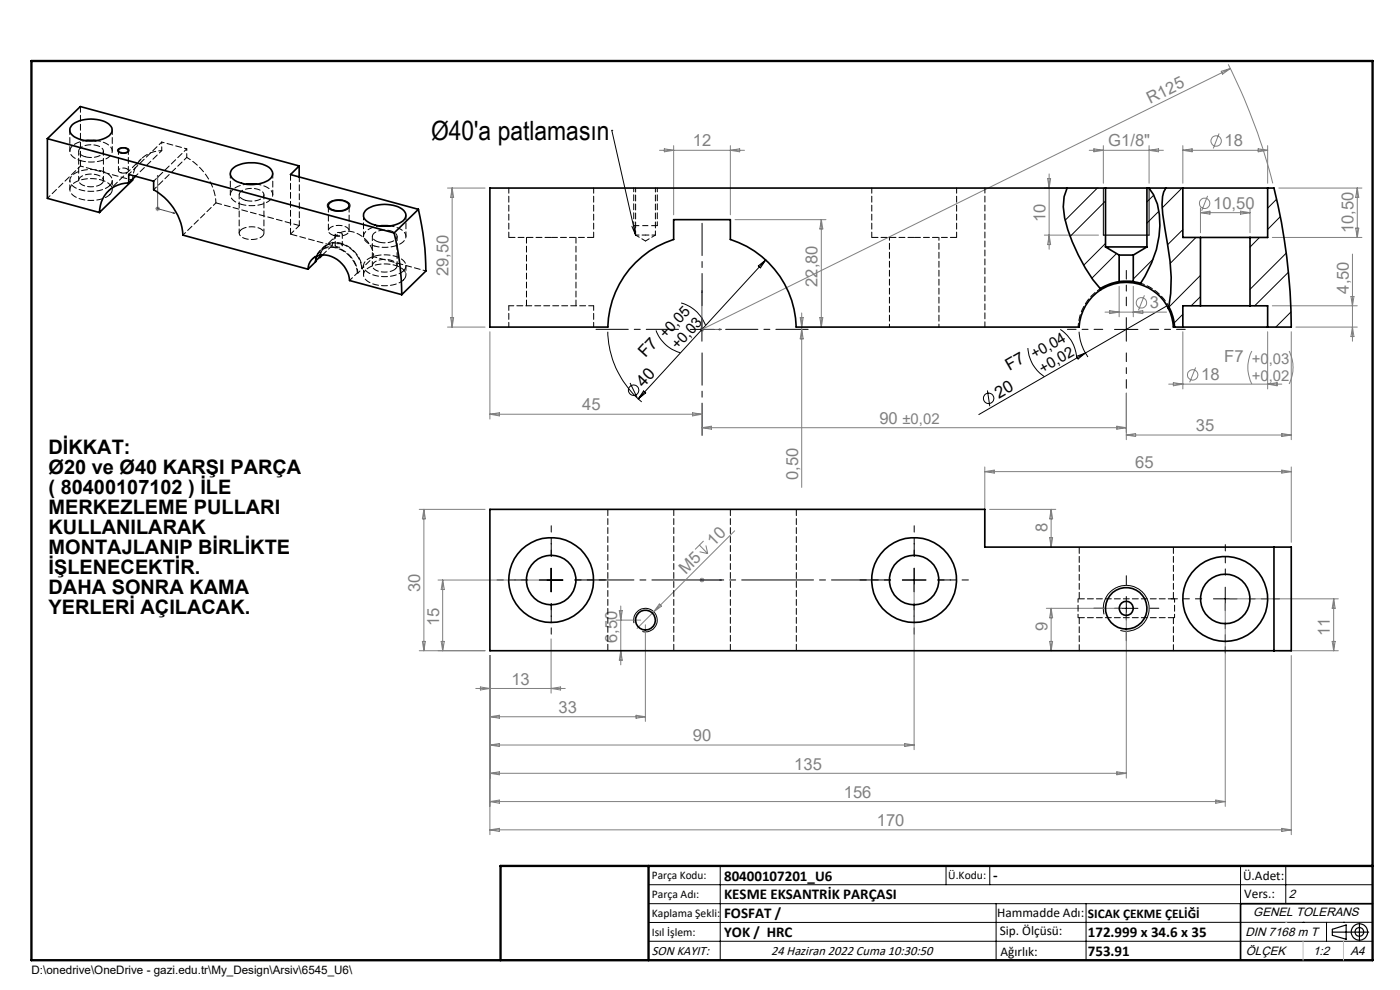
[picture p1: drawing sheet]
<svg xmlns="http://www.w3.org/2000/svg" width="297mm" height="210mm" viewBox="0 0 297 210" stroke-linecap="round" stroke-linejoin="round" font-family="sans-serif">
<g fill="none" stroke="#808080" stroke-width=".21">
<path d="M259.1 15.1l1.9-.6-1.6 1.2zM260.6 13.6a128 128 0 0 1 9.4 25.3M261 14.5l-112.1 55.4M94.9 39.9h8M95.9 39.9l.3 2h-.6zM95.9 39.9v29.5M139.9 31.9h18M140.9 31.6l2 .3-2 .3zM142.9 30.9v14.7M154.9 30.9v14.7M154.9 31.9l2-.3v.6zM221.5 39.9h11.5"/>
<path d="M222.2 37.9h.7l-.3 2zM222.6 36.9v16M231.1 31.9h15.7M232.1 31.6l2 .3-2 .3zM234.1 30.9v8M243.8 30.9v8M243.8 31.9l2-.3v.6zM250.9 31.9h18M250.9 30.9v8M250.9 31.9l2-.3v.6zM258.6 28.3l-1.2 3.2M266.9 31.6l2 .3-2 .3z"/>
<path d="M268.9 30.9v8M271.3 39.9h17.6M287.9 39.9v10.5M287.9 39.9l.4 2h-.7zM32.9 44.3h1M33.1 43.9l.7 .7M33.4 43.8v1M33.8 43.9l-.7 .7M155.9 46.6h19.3M174.2 46.6v22.8M174.2 46.6l.4 2h-.7zM221.5 49.9h11.5"/>
<path d="M222.6 49.9l.3 2h-.7zM254.7 44.1v5.3M254.7 45.1h10.5M254.7 45.1l2-.3v.6zM256.2 41.5l-1.3 3.2M263.2 44.8l2 .3-2 .3zM265.2 44.1v5.3M269.9 50.4h19M286.9 53.9v18.5M287.6 48.4h.7l-.4 2zM94.9 69.4h8M95.6 67.4h.6l-.3 2z"/>
<path d="M103.9 70.4v18.5M148.4 69.9h1M148.6 69.5l.7 .7M148.9 69.4v1M149.3 69.5l-.7 .7M169.8 67.4h.6l-.3 2zM170.1 66.4v37M170.1 69.9l.3 2h-.6zM173.9 67.4h.7l-.4 2zM234.4 66.2h13.1M235.4 65.9l2 .3-2 .3zM237.4 60.7v6.5"/>
<path d="M240.4 66.2l2-.3v.6zM240.4 60.7v6.5M242.8 62.6l-1.3 3.2M250.9 70.4v12.1M253.6 78l-1.2 3.1M265.6 74.5a7.6 7.6 0 0 0 0 6.9M268.9 70.4v12.1M269.9 64.9h18M273.5 74.5a7.6 7.6 0 0 1 0 6.9M273.9 70.4v22.9M274.9 69.4h13M286.6 62.9h.6l-.3 2z"/>
<path d="M286.9 69.4l.3 2h-.6zM103.9 87.9h45M103.9 87.9l2-.3v.6zM146.9 87.6l2 .3-2 .3zM148.9 90.7h90M148.9 90.7l2-.3v.6zM208.9 99.1v15.9M236.9 90.4l2 .3-2 .3zM238.9 83.4v9.9M238.9 92.3h35M238.9 92.3l2-.3v.6zM247.9 81.5h24"/>
<path d="M248.9 81.2l2 .3-2 .3zM268.9 81.5l2-.3v.6zM271.9 99.7l2 .3-2 .4zM271.9 92l2 .3-2 .3zM273.9 99.1v15.9M88.9 108h14M89.9 108v30M89.9 108l.3 2.1h-.6zM148.4 115.6l1.7 1.8M148.4 117l1.7 .4M149.3 114.8l-1.8 1.7M149.8 115.7l.3 1.7"/>
<path d="M155.9 112.6l-20.8 20.7M208.9 100h65M208.9 100l2-.3v.7zM209.9 108h14.1M222.7 114h.6l-.3 2.1zM223 108l.3 2.1h-.6zM223 108v8.1M88.9 138h14M89.6 136.1h.6l-.3 1.9zM92.9 123h23M93.6 136.1h.7l-.4 1.9zM93.9 123v15"/>
<path d="M93.9 123l.4 2.1h-.7zM103.9 139.1v38M116.9 135.5v11.5M130.7 131.5h5.2M131.4 129.5h.6l-.3 2zM131.7 128.5v12.5M131.7 138l.3 2h-.6zM136.9 132.5v20.5M139.9 128.1l.4 .5-1.6 1.2zM148.4 123h1M148.6 122.7l.7 .7M148.9 122.5v1"/>
<path d="M149.3 122.7l-.7 .7M193.9 124v35M222 129h15.9M222.7 136.1h.6l-.3 1.9zM223 129v9M223 129l.3 2h-.6zM238.9 130v35.1M259.9 128v43.1M260.9 127h23M271.3 138h12.6M273.9 139.1v38M282.6 136.1h.6l-.3 1.9z"/>
<path d="M282.9 127l.3 2h-.6zM282.9 127v11M100.9 146h19M101.9 145.7l2 .3-2 .4zM103.9 152l2-.3v.7zM103.9 158l2-.3v.7zM103.9 152h33M103.9 158h90M116.9 146l2-.3v.7zM134.9 151.7l2 .3-2 .4zM191.9 157.7l2 .3-2 .4zM103.9 164l2-.3v.7z"/>
<path d="M103.9 170l2-.3v.7zM103.9 176l2-.3v.7zM103.9 164h135M103.9 170h156M103.9 176h170M236.9 163.7l2 .3-2 .4zM257.9 169.7l2 .3-2 .4zM271.9 175.7l2 .3-2 .4z"/>
<circle cx="258" cy="29.9" r="1.12"/>
<circle cx="255.5" cy="43.1" r="1.1"/>
<circle cx="242.1" cy="64.2" r="1.11"/>
<circle cx="253" cy="79.5" r="1.11"/>
</g>
<g fill="none" stroke="#000" stroke-width=".21">
<path d="M25 31.7a1.84 1.84 0 0 1 2.3 0l.1 .2a1.5 1.5 0 0 1-2.5 0zM129.8 27.6h.1M129.8 27.6l5 22.3M234.1 39.9v10M243.8 39.9v10M69.6 43.1a3.5 3.5 0 0 1 4.6 .2l.1 .2a1.24 1.24 0 0 1-1.2 1.2 3.3 3.3 0 0 1-3.6-.9zM134.1 48l.7 1.9M134.7 47.9l.1 2M160.9 56.4l1.6-1.3-1.2 1.7zM162.5 55.1l-27.1 29.5M128.9 70.4a19.9 19.9 0 0 0 7.2 14.9M139.2 70.1a7.6 7.6 0 0 0 5.1 4.7"/>
<path d="M144.5 64.3a7.8 7.8 0 0 1 5.2 4.7M146.4 69.9h5M148.9 67.4v5M218.1 73.8a7.7 7.7 0 0 0 3.4 6.1M224.9 69.9a7.7 7.7 0 0 1 3.5 6M228.4 75.6l1.9-.7-1.6 1.3zM228.9 70.4a10.4 10.4 0 0 0 1.9 5.3M230.3 74.9l-22.7 13M236.4 69.9h5M238.9 67.4v5M247.6 64.9l-17.3 10M133.7 81.2l1.4 3.1"/>
<path d="M136.5 82.9l.5 .5-1.6 1.2zM209.5 82.8l.5 3.4M114.4 123h5M116.9 120.5v5M134.5 132.2a2.49 2.49 0 0 1 2.2-3.1 2.49 2.49 0 0 1 2.7 2.7 2.49 2.49 0 0 1-3.1 2.1M191.4 123h5M193.9 120.5v5M234.2 130.3a4.9 4.9 0 0 1 4.3-6.1 4.9 4.9 0 0 1 5.3 5.2 4.9 4.9 0 0 1-6.1 4.3M236.4 129h5M238.9 126.5v5M257.4 127h5M259.9 124.6v4.9"/>
<path d="M137.6 187.7h153.6M137.6 191.7h153.6M137.6 199.7h153.6M152.8 183.7v20M200.7 183.7v4M210 183.7v4M211.3 191.7v12M230.4 191.7v12M263.2 183.7v20M272.8 183.7v8M276.4 195.6h.1M281.4 195.6v4.1"/>
<path d="M285 195.6h.1M291.2 195.6l-153.6 .1"/>
<circle cx="134.4" cy="82.8" r="1.11"/>
<circle cx="209.7" cy="84.5" r="1.1"/>
</g>
<g fill="none" stroke="#000" stroke-width=".25">
<path d="M234.1 49.9h9.7M282.6 197.7h7.8M282.6 197.1l3-.9v3l-3-.8zM288.4 195.8v3.8M106.2 203.7h185"/>
<circle cx="288.4" cy="197.7" r="1.74"/>
<circle cx="288.4" cy="197.7" r=".93"/>
</g>
<path d="M139.3 47.9h-4.9" fill="none" stroke="#000" stroke-width=".21" stroke-dasharray="1.3 .6" stroke-dashoffset=".1" stroke-linecap="butt"/>
<path d="M33.4 37.2l.1 .4h-.1zM33.4 37.2v7.1l3.7 1M36.7 45.1l.4 .2h-.4zM148.9 61.7l.1 .3h-.2zM148.9 61.7v8.2h4.1M152.6 69.8l.4 .1-.4 .1zM148.8 123h.2zM148.9 123h.1M148.9 123h4.1M153 123h-.4h.4" fill="none" stroke="#00f" stroke-width=".21"/>
<path d="M116.9 118v-6.5M193.9 118v-6.5M111.9 123h-6.5M116.9 128v6.5M121.9 123h6.5M188.9 123h-6.5M193.9 128v6.5M198.9 123h6.5M254.9 127h-6.5M259.9 122v-6.5M259.9 132v6.5M264.9 127h6.5" fill="none" stroke="#000" stroke-width=".21" stroke-dasharray="15.2 1.3 1.3 1.3" stroke-dashoffset="13.9"/>
<g fill="none" stroke="#000" stroke-width=".21" stroke-dasharray="15.2 1.3 1.3 1.3">
<path d="M116.9 118v-2.7M193.9 118v-2.7M111.9 123h-2.7M116.9 128v2.8M193.9 123v-2.5M193.9 123h-2.5M193.9 123v2.5M193.9 123h2.5M193.9 128v2.8M198.9 123h2.8M233.9 129h-1.9M238.9 124v-1.9"/>
<path d="M238.9 134v1.9M243.9 129h1.9"/>
</g>
<path d="M121.9 123h67" fill="none" stroke="#000" stroke-width=".21" stroke-dasharray="15.2 1.3 1.3 1.3" stroke-dashoffset="2.7"/>
<path d="M243.8 39.9h.1M139.4 47.9h-.1" fill="none" stroke="#000" stroke-width=".21" stroke-dasharray="1.3 .6"/>
<path d="M134.4 39.9v8M139.4 47.9v-8" fill="none" stroke="#000" stroke-width=".21" stroke-dasharray="1.3 .6" stroke-dashoffset=".4"/>
<path d="M143.9 69.9h-17.5M148.9 64.9v-17.5M148.9 74.9v17.5M153.9 69.9h17.5" fill="none" stroke="#000" stroke-width=".21" stroke-dasharray="15.2 1.3 1.3 1.3" stroke-dashoffset="8.4"/>
<path d="M233.9 69.9h-7.5M238.9 64.9v-7.5M238.9 74.9v7.5M243.9 69.9h7.5" fill="none" stroke="#000" stroke-width=".21" stroke-dasharray="15.2 1.3 1.3 1.3" stroke-dashoffset="13.4"/>
<path d="M291.2 191.7h-28v12" fill="none" stroke="#000" stroke-width=".35"/>
<path d="M6.7 12.9h284.5v190.8h-284.5zM137.6 183.7v20M291.2 183.7h-185v20" fill="none" stroke="#000" stroke-width=".5"/>
<path d="M276.4 199.7v4M285 199.7v4" fill="none" stroke="#c0c0c0" stroke-width=".21"/>
<path d="M272.8 195.6h.1" fill="none" stroke="#c0c0c0" stroke-width=".25"/>
<g fill="#00f">
<path d="M152.6 69.8l.4 .1-.4 .1zM148.9 61.7l.1 .3h-.2z"/>
<path d="M36.7 45.1l.4 .2h-.4zM33.4 37.2l.1 .4h-.1z"/>
<path d="M152.6 123h.4zM148.8 123h.2z"/>
</g>
<g fill="none" stroke="#000" stroke-width=".21">
<path d="M232.8 39.9l-6.8 6.8M250.8 39.9l-4.3 4.2M234.5 51.6l-4.6 4.7M234.5 42.6l-7.5 7.6M236.9 53.8l-5.3 5.2M244.6 55l-4.2 4.2M244.8 41.4l-1.5 1.4M245.9 44.8l-2.6 2.5M250.9 48.7l-3.2 3.2M253.7 50.4l-5.5 5.5M254.7 58.4l-6.7 6.7M267.2 50.4l-2 2"/>
<path d="M270.8 42.3l-1.9 1.9M271.6 46l-2.7 2.7M272.9 53.7l-7.7 7.7M273.3 57.7l-7.1 7.2M250.9 66.7l-1.8 1.8M254.7 62.9l-2 2M273.9 66.2l-3.2 3.2"/>
</g>
<g fill="none" stroke="#000" stroke-width=".35">
<path d="M10.1 29.4v12.7l11 3M10.1 29.4l73.5 20M10.1 29.4l6.9-6.8 46.5 12.6M15.2 26.6a6.9 6.9 0 0 1 8.1 0 1.46 1.46 0 0 1-.4 2.4 7.4 7.4 0 0 1-7.5-.3 1.4 1.4 0 0 1-.2-2.1zM18.2 29.8h2.2M25.2 31.7a1.46 1.46 0 0 1 2 .2 1.33 1.33 0 0 1-2.1 .1zM27.3 38.8v-1.8l5.3 1.4v1.8a12.1 12.1 0 0 1 6.2 9.7l26.5 7.2M27.3 38.8a6.2 6.2 0 0 0-6.2 6.3M28.1 38v.2l-7 6.9M28.8 37.4l-1.5 1.4M49.3 35.8a7 7 0 0 1 7.8-.3 1.62 1.62 0 0 1 .7 1.7 1.62 1.62 0 0 1-1.3 1.3 6.9 6.9 0 0 1-7.3-.8 1.37 1.37 0 0 1 .1-1.9zM52.3 39.1h2.1"/>
<path d="M63.5 35.2l-1.9 1.8 27.2 7.4M63.5 35.2v2.4M226.4 39.9a11.5 11.5 0 0 0 .1 8.8 38.6 38.6 0 0 0 7.1 12.7M234.5 39.9h-130.6v29.5h25a20 20 0 0 1 14-18.6v-4.2h12v4.2a20.1 20.1 0 0 1 14 18.6h60a10.2 10.2 0 0 1 4.7-8M234.5 39.9h8.8M234.5 39.9v12.5M243.3 39.9h7.6M243.3 39.9v12.5M243.7 39.9a11.4 11.4 0 0 1 2.4 8 22.4 22.4 0 0 1-4.3 12.4M247.3 39.9l-.4 .8a15.8 15.8 0 0 0 .2 7.8 50.9 50.9 0 0 1 1.3 13.8l-.5 3.2M250.9 39.9h18M250.9 39.9v10.5h3.8"/>
<path d="M268.9 39.9h1.4a124.7 124.7 0 0 1 3.6 29.5h-5M268.9 39.9v10.5h-3.7M65.3 57.1a3.3 3.3 0 0 1 5-2.7 6.1 6.1 0 0 1 3.9 5.1l11 3M67.2 54.3l-.2 1.2-1.7 1.6M67.8 54.6l-.8 .7M67.8 54.6h.1M67.8 54.1v.5M67.9 54.1v.5M68.4 54.1l-.5 .5M70 43a3.4 3.4 0 0 1 3.9 .2 .97 .97 0 0 1-.9 1.4 2.76 2.76 0 0 1-3.4-.9zM77.5 44.7a7 7 0 0 1 8.2 0 1.61 1.61 0 0 1-1 2.6 7.1 7.1 0 0 1-7.3-.7 1.41 1.41 0 0 1 .1-1.9zM80.5 47.9h2.2"/>
<path d="M83.6 49.4a57.6 57.6 0 0 1 1.6 13.1M88.8 44.4a60.3 60.3 0 0 1 1.5 13.1l-5.1 5M88.8 44.4l-5.2 5M234.5 52.4h8.8M234.5 52.4l2.9 1.7M237.4 54.1h3M237.4 59.8h3M237.4 59.8a10.4 10.4 0 0 0-4 1.4M237.4 54.1v5.7M240.4 59.8l1.6 .3M240.4 54.1v5.7M243.3 52.4l-2.9 1.7"/>
<path d="M254.7 50.4h10.5M254.7 50.4v14.5M265.2 50.4v14.5M241.8 60.3a9.9 9.9 0 0 1 6.1 5.2M241.8 60.3a10 10 0 0 0-8.2 1.1M247.9 65.5a9.9 9.9 0 0 1 1 3.9h2M248 65.1a9.8 9.8 0 0 1 1.2 4.3M250.9 69.4h18M254.7 64.9h10.5M254.7 64.9h-3.8v4.5M265.2 64.9h3.7v4.5M270.3 116.1h3.6v21.9h-3.6"/>
<path d="M270.3 116.1h-61.4v-8.1h-105v30h166.4M270.3 116.1v21.9"/>
<circle cx="116.9" cy="123" r="9"/>
<circle cx="116.9" cy="123" r="5.3"/>
<circle cx="136.9" cy="131.5" r="2.1"/>
<circle cx="193.9" cy="123" r="5.3"/>
<circle cx="193.9" cy="123" r="9"/>
<circle cx="238.9" cy="129.1" r="1.5"/>
<circle cx="238.9" cy="129" r="4.4"/>
<circle cx="259.9" cy="127" r="5.2"/>
<circle cx="259.9" cy="127.1" r="9"/>
</g>
<path d="M30 33.7l-7 6.8M34.3 30.1l-7 6.9M39.6 31.6l-7 6.8M10.1 42.1l7-6.9M32.6 40.2l7-6.8M45.8 43l-7 6.9M134.8 49.9h2.1M136.9 49.9h2.1M233.4 61.2a10.2 10.2 0 0 0-4.7 8.2M228.7 127v4M249.2 131v-4" fill="none" stroke="#000" stroke-width=".21" stroke-dasharray="1.3 .6" stroke-dashoffset=".5"/>
<path d="M63.5 47.8v-10.3M68.5 54l2-1.9M125.9 64.9h-18M208.9 69.4v-29.5" fill="none" stroke="#000" stroke-width=".21" stroke-dasharray="1.3 .6" stroke-dashoffset=".2"/>
<g fill="none" stroke="#000" stroke-width=".21" stroke-dasharray="1.3 .6" stroke-dashoffset="-.1">
<path d="M61.6 49.7l8.9 2.4M69.7 43.6v5.3M74.1 48.9v-5.3M76.7 57a6 6 0 0 0-6.2-5.4 3 3 0 0 0-2.5 2.5M107.9 50.4h9M116.9 50.4h9M184.9 50.4h9M193.9 50.4h9M142.9 108v30M154.9 108v30M168.9 108v30M248.9 116v11"/>
<path d="M128.9 138v-30M229 127v-11M249.2 127h-20.5M249.2 131h-20.5"/>
</g>
<g fill="none" stroke="#000" stroke-width=".21" stroke-dasharray="1.3 .6" stroke-dashoffset=".4">
<path d="M16.7 32.1v6.2M21.9 38.3v-6.2M25.1 31.9v4.3M27.2 36.2v-4.3M39.6 33.4a12.2 12.2 0 0 1 6.2 9.6M134.8 39.9v10M50.7 41.3v8.2M56 49.5v-8.2M67.9 53.3l-1.6 1.6M71.1 49.7v2.4M72.6 52.1v-2.4M75.8 57.9l-1.6 1.6"/>
<path d="M75.9 57.9a6.1 6.1 0 0 0-6.5-5.5 3.1 3.1 0 0 0-2.5 3.1M79 50.2v6.2M84.2 56.4v-6.2M134.8 49.9l2.1 1.2M136.9 51.1l2.1-1.2M139 49.9v-10M248 65.1a10.2 10.2 0 0 0-6-5"/>
</g>
<g fill="none" stroke="#000" stroke-width=".21" stroke-dasharray="1.3 .6" stroke-dashoffset=".3">
<path d="M14.8 27.6v4.5M17.2 34.1a6.7 6.7 0 0 0 6.3-1.2 1.57 1.57 0 0 0-.8-2.4l-1-.4-1.3-.3M23.8 32.1v-4.5M48.9 36.8v4.5M51.3 43.4a6.7 6.7 0 0 0 6.2-1.2 1.57 1.57 0 0 0-.8-2.4l-1-.5-1.3-.2M57.9 41.3v-4.5M61.6 49.7l1.9-1.9M75.8 57.9a6 6 0 0 0-6.2-5.4 2.98 2.98 0 0 0-2.3 1.8M77.1 45.7v4.5M79.5 52.2a6.7 6.7 0 0 0 6.3-1.2 1.57 1.57 0 0 0-.8-2.4l-1-.4-1.3-.3M86.1 50.2v-4.5M107.9 64.9v4.5"/>
<path d="M125.9 69.4v-4.5"/>
</g>
<path d="M23.3 39.4a6.9 6.9 0 0 1-8.1-.2 1.52 1.52 0 0 1 .7-2.4 7.2 7.2 0 0 1 7.4 .4 1.39 1.39 0 0 1 0 2.2M107.9 39.9v10.5M184.9 39.9v10.5M23.3 41.3a6.9 6.9 0 0 1-8.1-.1 1.52 1.52 0 0 1 .7-2.5 7.2 7.2 0 0 1 7.4 .4 1.39 1.39 0 0 1 0 2.2M85.6 57.5a6.9 6.9 0 0 1-8.1-.2 1.52 1.52 0 0 1 .7-2.4 7.2 7.2 0 0 1 7.4 .4 1.39 1.39 0 0 1 0 2.2M85.6 59.4a6.9 6.9 0 0 1-8.1-.2 1.52 1.52 0 0 1 .7-2.4 7.2 7.2 0 0 1 7.4 .4 1.39 1.39 0 0 1 0 2.2M111.7 50.4v14.5M125.9 50.4v-10.5M202.9 50.4v-10.5M122.2 64.9v-14.5" fill="none" stroke="#000" stroke-width=".21" stroke-dasharray="1.3 .6" stroke-dashoffset=".1"/>
<path d="M34.3 30.1l5.3 1.5M68.8 52.3l-1 .9M71.4 49.9l-2.6 2.5M71.5 50l.5 .1 .6-.3a.81 .81 0 0 0-.7-.6 .81 .81 0 0 0-.7 .4v.2l.3 .2M71.5 52.4l-.3-.2a.75 .75 0 0 1 .5-.6 .75 .75 0 0 1 .8 .3l.1 .2-.2 .3h-.9M75.9 57.9l1-.9M79.3 54.5l-2.6 2.5M188.7 50.4v19M199.2 69.4v-19" fill="none" stroke="#000" stroke-width=".21" stroke-dasharray="1.3 .6" stroke-dashoffset=".7"/>
<g fill="none" stroke="#000" stroke-width=".21" stroke-dasharray="1.3 .6">
<path d="M17.1 22.6v12.6M18.1 33.3a3.5 3.5 0 0 0 3.8-1 1.27 1.27 0 0 0-1.4-1.4 3.5 3.5 0 0 0-3.8 .9 1.27 1.27 0 0 0 1.4 1.5M21.6 38.9a.93 .93 0 0 0 .3-1 .93 .93 0 0 0-.8-.6 4 4 0 0 0-4.3 .6 1.12 1.12 0 0 0 1.1 1.5 4.2 4.2 0 0 0 3.7-.5M25.7 36.7h.9a.52 .52 0 0 0 .6-.6 .52 .52 0 0 0-.7-.4h-.6l-.7 .3v.4l.5 .3M45.8 43l17.7 4.8M51 48.8a3.9 3.9 0 0 1 4.9 .3 1.19 1.19 0 0 1-1.2 1.5 3.7 3.7 0 0 1-3.9-.8 .8 .8 0 0 1 .2-1M52.1 42.5a3.5 3.5 0 0 0 3.8-.9 1.27 1.27 0 0 0-1.3-1.5 3.5 3.5 0 0 0-3.8 .9 1.27 1.27 0 0 0 1.3 1.5M61.6 49.7v-12.7M66.9 55.5h.1M67 55.3l-.1 .2M70.8 49.9a3.1 3.1 0 0 0 3.2-.7 1 1 0 0 0-.9-1.2 2.89 2.89 0 0 0-3.4 .8 1.18 1.18 0 0 0 1.1 1.1M75.8 57.9h.1"/>
<path d="M76.7 57h.2M80.4 51.4a3.5 3.5 0 0 0 3.8-1 1.27 1.27 0 0 0-1.4-1.4 3.5 3.5 0 0 0-3.8 .9 1.27 1.27 0 0 0 1.4 1.5M83.9 57a.93 .93 0 0 0 .3-1 .93 .93 0 0 0-.8-.6 4 4 0 0 0-4.3 .6 1.12 1.12 0 0 0 1.1 1.5 4.2 4.2 0 0 0 3.7-.5M229 138v-7M248.9 131v7"/>
</g>
<path d="M17.1 35.2l11 3M18.2 29.8a4.2 4.2 0 0 0-3.3 1.9 2.05 2.05 0 0 0 1.8 2.2l.5 .2M28.1 38a6.1 6.1 0 0 1 6.2-6.1M34.3 31.9l-5.5 5.5M52.3 39.1a4.2 4.2 0 0 0-3.4 1.8 2.05 2.05 0 0 0 1.8 2.3l.6 .2M76.9 57a6.1 6.1 0 0 0-6.6-5.5 3.1 3.1 0 0 0-2.4 2.6M79.3 54.5l11.1 3M79.3 54.5a6 6 0 0 0-6.2-5.4 3 3 0 0 0-2.6 3M80.5 47.9a4.2 4.2 0 0 0-3.3 1.9 2.05 2.05 0 0 0 1.8 2.2l.5 .2" fill="none" stroke="#000" stroke-width=".21" stroke-dasharray="1.3 .6" stroke-dashoffset=".6"/>
<path d="M34.3 30.1v1.8M39.6 31.6v1.8" fill="none" stroke="#000" stroke-width=".21" stroke-dasharray="1.3 .6" stroke-dashoffset=".9"/>
<path d="M14.8 38.3v1.9M23.8 40.2v-1.9M77.1 56.4v1.9M86.1 58.3v-1.9" fill="none" stroke="#000" stroke-width=".21" stroke-dasharray="1.3 .6" stroke-dashoffset="1"/>
<text font-size="5.6" x="91.4" y="29.7">Ø40'a patlamasın</text>
<g font-size="4.2">
<text x="10.3" y="96.3">DİKKAT:</text>
<text x="10.3" y="100.5">Ø20 ve Ø40 KARŞI PARÇA</text>
<text x="10.3" y="104.8">( 80400107102 ) İLE</text>
<text x="10.3" y="109">MERKEZLEME PULLARI</text>
<text x="10.3" y="113.2">KULLANILARAK</text>
<text x="10.3" y="117.5">MONTAJLANIP BİRLİKTE</text>
<text x="10.3" y="121.7">İŞLENECEKTİR.</text>
<text x="10.3" y="125.9">DAHA SONRA KAMA</text>
<text x="10.3" y="130.2">YERLERİ AÇILACAK.</text>
</g>
<g font-size="3.5" fill="#808080">
<text x="244" y="22" transform="rotate(-26 244 22)">R125</text>
<text x="147" y="31.1">12</text>
<text x="235.1" y="31.1">G1/8&quot;</text>
<text x="259.8" y="31.1">18</text>
<text x="221.8" y="47" transform="rotate(-90 221.8 47)">10</text>
<text x="257.4" y="44.3">10,50</text>
<text x="287.1" y="49.5" transform="rotate(-90 287.1 49.5)">10,50</text>
<text x="95.1" y="58.6" transform="rotate(-90 95.1 58.6)">29,50</text>
<text x="173.5" y="60.8" transform="rotate(-90 173.5 60.8)">22,80</text>
<text x="243.9" y="65.4">3</text>
<text x="286.1" y="62.3" transform="rotate(-90 286.1 62.3)">4,50</text>
<text x="259.7" y="76.8">F7 +0,03</text>
<text x="254.8" y="80.7">18</text>
<text x="123.5" y="87.1">45</text>
<text x="186.6" y="89.9">90 ±0,02</text>
<text x="253.7" y="91.5">35</text>
<text x="169.3" y="101.8" transform="rotate(-90 169.3 101.8)">0,50</text>
<text x="240.8" y="99.2">65</text>
<text x="222.2" y="112.9" transform="rotate(-90 222.2 112.9)">8</text>
<text x="151.4" y="115.9" transform="rotate(-45 151.4 115.9)">10</text>
<text x="89.1" y="125.7" transform="rotate(-90 89.1 125.7)">30</text>
<text x="145.5" y="121.9" transform="rotate(-45 145.5 121.9)">M5</text>
<text x="93.1" y="132.8" transform="rotate(-90 93.1 132.8)">15</text>
<text x="130.9" y="136.4" transform="rotate(-90 130.9 136.4)">6,50</text>
<text x="222.2" y="133.9" transform="rotate(-90 222.2 133.9)">9</text>
<text x="282.1" y="134.9" transform="rotate(-90 282.1 134.9)">11</text>
<text x="108.5" y="145.2">13</text>
<text x="118.5" y="151.2">33</text>
<text x="147" y="157.2">90</text>
<text x="168.5" y="163.2">135</text>
<text x="179" y="169.2">156</text>
<text x="186" y="175.2">170</text>
</g>
<g font-size="3.5">
<text x="136.9" y="76" transform="rotate(-47 136.9 76)">F7 +0,05</text>
<text x="136.5" y="82.2" transform="rotate(-47 136.5 82.2)">40</text>
<text x="214.2" y="78.8" transform="rotate(-30 214.2 78.8)">F7 +0,04</text>
<text x="211.9" y="84.6" transform="rotate(-30 211.9 84.6)">20</text>
</g>
<g font-size="3.2">
<text x="143.8" y="74.3" transform="rotate(-47 143.8 74.3)">+0,03</text>
<text x="221.2" y="79.3" transform="rotate(-30 221.2 79.3)">+0,02</text>
<text x="153.6" y="186.8">80400107201_U6</text>
<text x="153.6" y="190.8">KESME EKSANTRİK PARÇASI</text>
<text x="210.7" y="186.6">-</text>
<text x="153.6" y="194.8">FOSFAT /</text>
<text x="153.6" y="198.8">YOK / HRC</text>
<text x="230.8" y="198.7">172.999 x 34.6 x 35</text>
<text x="230.8" y="202.8">753.91</text>
</g>
<text font-size="3.2" fill="#808080" x="265.6" y="80.7">+0,02</text>
<g font-size="2.8">
<text x="263.7" y="186.7">Ü.Adet:</text>
<text x="263.9" y="190.5">Vers.:</text>
<text x="211.5" y="194.5">Hammadde Adı:</text>
<text x="230.8" y="194.7">SICAK ÇEKME ÇELİĞİ</text>
<text x="138.3" y="202.6">SON KAYIT:</text>
<text x="163.6" y="202.6">24 Haziran 2022 Cuma 10:30:50</text>
<text x="212.1" y="198.4">Sip. Ölçüsü:</text>
<text x="212.2" y="202.7">Ağırlık:</text>
</g>
<g font-size="2.6">
<text x="273.4" y="190.4">2</text>
<text x="265.9" y="194.4">GENEL TOLERANS</text>
<text x="264.2" y="198.5">DIN 7168 m T</text>
<text x="264.3" y="202.6">ÖLÇEK</text>
<text x="278.5" y="202.6">1:2</text>
<text x="286.5" y="202.6">A4</text>
</g>
<g font-size="2.5">
<text x="138.3" y="186.4">Parça Kodu:</text>
<text x="138.3" y="190.5">Parça Adı:</text>
<text x="201.2" y="186.5">Ü.Kodu:</text>
<text x="138.3" y="194.5">Kaplama Şekli:</text>
<text x="138.3" y="198.6">Isıl İşlem:</text>
<text x="6.7" y="206.7">D:\onedrive\OneDrive - gazi.edu.tr\My_Design\Arsiv\6545_U6\</text>
</g>
</svg>
